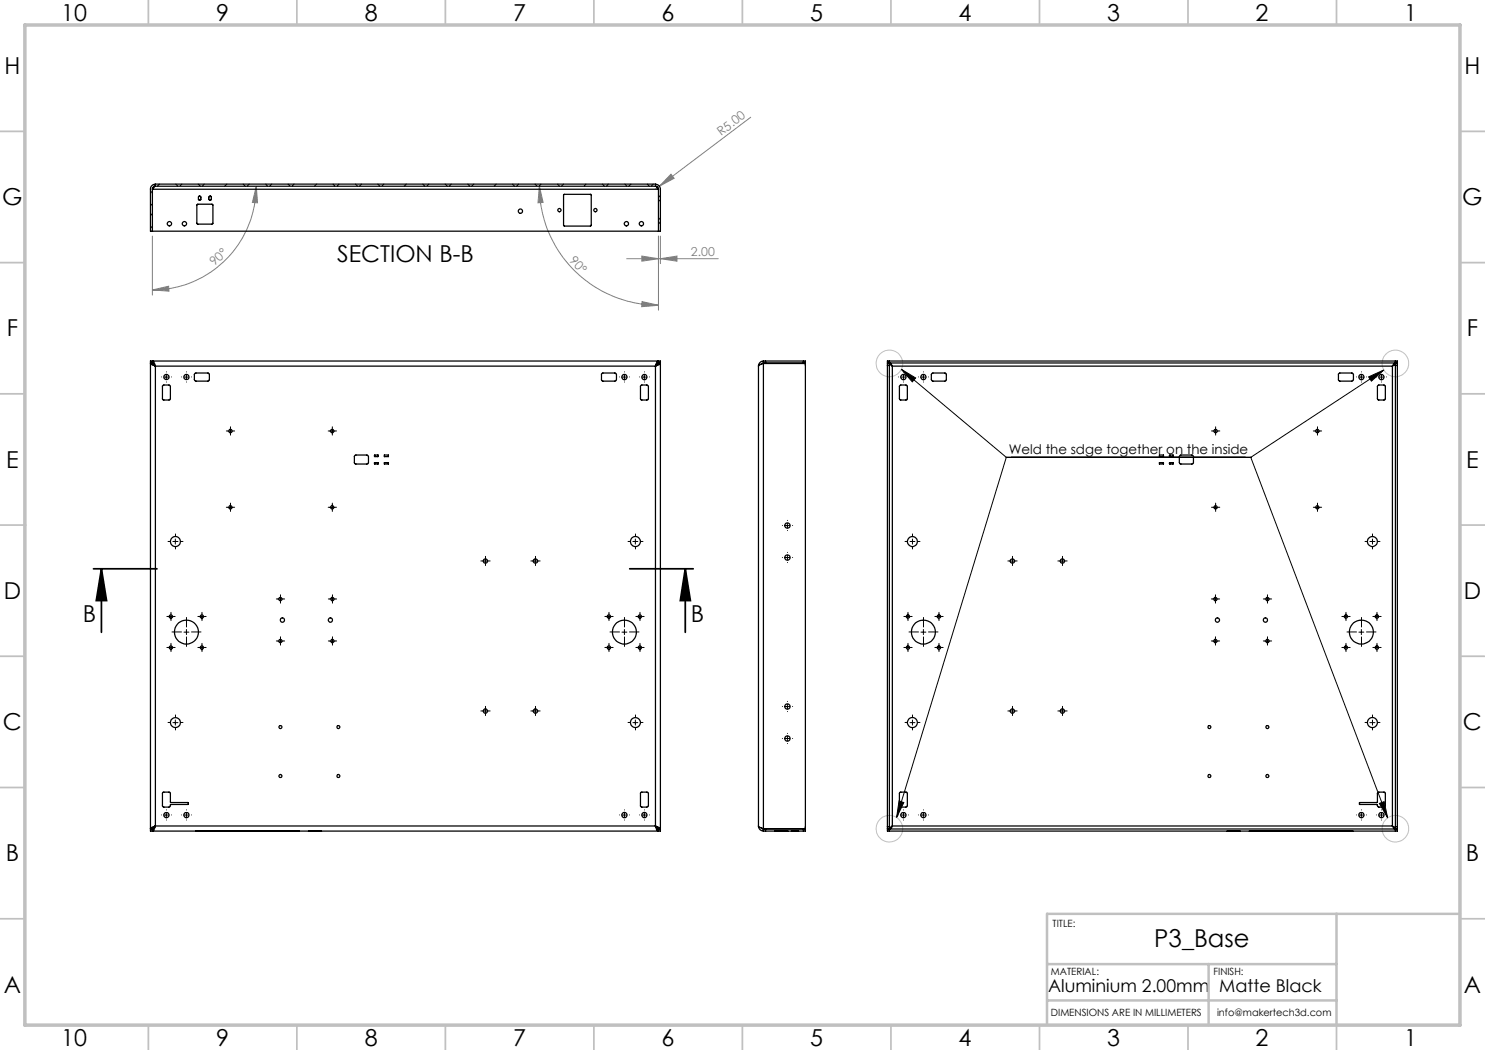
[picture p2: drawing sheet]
<svg xmlns="http://www.w3.org/2000/svg" width="297mm" height="210mm" viewBox="0 0 297 210" stroke-linecap="round" stroke-linejoin="round" font-family="sans-serif">
<g fill="none" stroke="#000" stroke-width=".2">
<path d="M32.8 75.4h1M33.3 74.9v1M36.8 75.4h1M37.3 74.9v1M124.4 75.4h1M124.9 74.9v1M128.4 75.4h1M128.9 74.9v1M180.2 75.4h1M180.3 73.9l21 17.6M180.3 73.9l2.8 1.7-.6 .8zM180.7 74.9v1"/>
<path d="M184.2 75.4h1M184.7 74.9v1M271.8 75.4h1M272.3 74.9v1M273.7 75.4l3.1-1.4-2.5 2.2zM275.8 75.4h1M276.3 74.9v1M276.8 74l-26.6 17.5M45.6 86.2h1M46.1 85.7v1M65.9 86.2h1.1M66.5 85.7v1"/>
<path d="M201.3 91.5h48.9M201.3 91.5l-22 72M242.6 86.2h1M243.1 85.7v1M250.2 91.5l27.3 72.1M263 86.2h1M263.5 85.7v1M34.6 108.3h1M35.1 107.8v1M45.6 101.5h1M46.1 101v1M55.6 119.8h1"/>
<path d="M56.1 119.3v1M65.9 101.5h1.1M66 119.8h1M66.5 101v1M66.5 119.3v1M96.6 112.2h1M97.1 111.7v1M106.6 112.2h1M107.1 111.7v1M126.6 108.3h1M127.1 107.8v1M157 111.5h1"/>
<path d="M157 105.1h1M157.5 104.6v1M157.5 111v1M182 108.3h1M182.5 107.8v1M202 112.2h1M202.5 111.7v1M212 112.2h1M212.5 111.7v1M242.6 119.8h1M242.6 101.5h1M243.1 119.3v1"/>
<path d="M243.1 101v1M253 119.8h1M253.5 119.3v1M263 101.5h1M263.5 101v1M274 108.3h1M274.5 107.8v1M33.7 123.3h1M33.7 129.5h1M34.2 122.8v1M34.2 129v1M36.8 126.4h1"/>
<path d="M37.3 125.9v1M39.9 123.3h1M39.9 129.5h1M40.4 122.8v1M40.4 129v1M55.6 128.2h1M56.1 127.7v1M66 128.2h1M66.5 127.7v1M121.3 123.3h1M121.3 129.5h1M121.8 122.8v1"/>
<path d="M121.8 129v1M124.4 126.4h1M124.9 125.9v1M127.5 123.3h1M127.5 129.5h1M128 122.8v1M128 129v1M181.1 123.3h1M181.1 129.5h1M181.6 122.8v1M181.6 129v1M184.2 126.4h1"/>
<path d="M184.7 125.9v1M187.3 123.3h1M187.3 129.5h1M187.8 122.8v1M187.8 129v1M242.6 128.2h1M243.1 127.7v1M253 128.2h1M253.5 127.7v1M268.7 123.3h1M268.7 129.5h1M269.2 122.8v1"/>
<path d="M269.2 129v1M271.8 126.4h1M272.3 125.9v1M274.9 123.3h1M274.9 129.5h1M275.4 122.8v1M275.4 129v1M34.6 144.5h1M35.1 144v1M96.6 142.2h1M97.1 141.7v1M106.6 142.2h1"/>
<path d="M107.1 141.7v1M126.6 144.5h1M127.1 144v1M157 147.7h1M157 141.3h1M157.5 140.8v1M157.5 147.2v1M182 144.5h1M182.5 144v1M202 142.2h1M202.5 141.7v1M212 142.2h1"/>
<path d="M212.5 141.7v1M274 144.5h1M274.5 144v1M32.8 163h1M33.3 162.5v1M36.8 163h1M37.3 162.5v1M124.4 163h1M124.9 162.5v1M128.4 163h1M128.9 162.5v1M179.8 160.2l1 .3-1.5 3z"/>
<path d="M180.2 163h1M180.7 162.5v1M184.2 163h1M184.7 162.5v1M271.8 163h1M272.3 162.5v1M275.8 163h1M275.9 160.7l.9-.4 .7 3.3zM276.3 162.5v1"/>
</g>
<path d="M18.7 113.8h12.7M20.3 113.8l1 6.3h-2zM20.3 113.8v12.7M125.9 113.8h12.7M137.1 113.8l1 6.3h-2zM137.1 113.8v12.7" fill="none" stroke="#000" stroke-width=".35"/>
<g fill="none" stroke="#c0c0c0" stroke-width=".2">
<circle cx="177.9" cy="72.7" r="2.66"/>
<circle cx="279.1" cy="72.7" r="2.66"/>
<circle cx="177.9" cy="165.7" r="2.66"/>
<circle cx="279.1" cy="165.7" r="2.66"/>
</g>
<g fill="none" stroke="#808080" stroke-width=".2">
<path d="M51.3 37.2l.2 3.4-1-.1zM51.3 37.2a20.8 20.8 0 0 1-20.8 20.8M107.9 37.2l.7 3.3-1 .1zM107.9 37.2a23.8 23.8 0 0 0 23.8 23.9M131.9 37.2l-.8 .6M134.2 34.8l.6 .9-2.9 1.5zM150.1 23.5l-18.2 13.7M30.5 58l3.2-.8 .1 1zM30.5 47.2v11.8M125.3 51.7h18.4M128.4 51.2l3.3 .5-3.3 .5zM131.7 47.2v14.8"/>
<path d="M132.1 51.7l3.3-.5v1zM132.1 47.2v5.5M128.4 60.3l3.3 .8-3.4 .2z"/>
</g>
<g fill="none" stroke="#000" stroke-width=".2" stroke-dasharray="15.2 1.3 1.3 1.3">
<path d="M32.3 75.4h.1M33.3 74.4h.1M33.3 76.4h.1M34.3 75.4h.1M36.3 75.4h.1M37.3 74.4h.1M37.3 76.4h.1M38.3 75.4h.1M123.9 75.4h.1M124.9 74.4h.1M124.9 76.4h.1M125.9 75.4h.1"/>
<path d="M127.9 75.4h.1M128.9 74.4h.1M128.9 76.4h.1M129.9 75.4h.1M179.7 75.4h.1M180.7 74.4h.1M180.7 76.4h.1M181.7 75.4h.1M183.7 75.4h.1M184.7 74.4h.1M184.7 76.4h.1M185.7 75.4h.1"/>
<path d="M271.3 75.4h.1M272.3 74.4h.1M272.3 76.4h.1M273.3 75.4h.1M275.3 75.4h.1M276.3 74.4h.1M276.3 76.4h.1M277.3 75.4h.1M45.6 86.2h-.3M46.1 85.7v-.3M46.1 86.7v.3M46.6 86.2h.3"/>
<path d="M66 86.2h-.4M66.5 85.7v-.3M66.5 86.7v.3M67 86.2h.3M242.6 86.2h-.3M243.1 85.7v-.3M243.1 86.7v.3M243.6 86.2h.4M263 86.2h-.3M263.5 85.7v-.3M263.5 86.7v.3M264 86.2h.3"/>
<path d="M34.1 108.3h-.5M35.1 107.3v-.5M35.1 109.3v.5M36.1 108.3h.5M45.6 101.5h-.3M46.1 101v-.4M46.1 102v.3M46.6 101.5h.3M55.6 119.8h-.3M56.1 119.3v-.3M56.6 119.8h.3M66 101.5h-.4"/>
<path d="M66 119.8h-.3M66.5 101v-.4M66.5 102v.3M66.5 119.3v-.3M67 101.5h.3M67 119.8h.3M96.6 112.2h-.4M97.1 111.7v-.4M97.1 112.7v.4M97.6 112.2h.4M106.6 112.2h-.4M107.1 111.7v-.4"/>
<path d="M107.1 112.7v.4M107.6 112.2h.4M126.1 108.3h-.5M127.1 107.3v-.5M127.1 109.3v.5M128.1 108.3h.5M156.5 111.5h.1M156.5 105.1h.1M157.5 110.5h.1M157.5 112.5h.1M157.5 104.1h.1M157.5 106.1h.1"/>
<path d="M158.5 111.5h.1M158.5 105.1h.1M181.5 108.3h-.5M182.5 107.3v-.5M182.5 109.3v.5M183.5 108.3h.5M202 112.2h-.4M202.5 111.7v-.4M202.5 112.7v.4M203 112.2h.4M212 112.2h-.4M212.5 111.7v-.4"/>
<path d="M212.5 112.7v.4M213 112.2h.4M242.6 119.8h-.3M242.6 101.5h-.3M243.1 119.3v-.3M243.1 101v-.4M243.1 102v.3M243.6 119.8h.3M243.6 101.5h.4M253 119.8h-.3M253.5 119.3v-.3M254 119.8h.3"/>
<path d="M263 101.5h-.3M263.5 101v-.4M263.5 102v.3M264 101.5h.3M273.5 108.3h-.5M274.5 107.3v-.5M274.5 109.3v.5M275.5 108.3h.5M33.7 129.5h-.3M33.7 123.3h-.3M34.2 129v-.3M34.2 130v.3"/>
<path d="M34.2 122.8v-.3M34.2 123.8v.3M34.7 129.5h.3M34.7 123.3h.3M36.3 126.4h-1.9M37.3 125.4v-1.9M37.3 127.4v1.9M38.3 126.4h1.9M39.9 123.3h-.3M39.9 129.5h-.3M40.4 122.8v-.3M40.4 123.8v.3"/>
<path d="M40.4 129v-.3M40.4 130v.3M40.9 123.3h.3M40.9 129.5h.3M55.6 128.2h-.3M56.1 127.7v-.3M56.1 128.7v.3M56.1 120.3v.3M56.6 128.2h.3M66 128.2h-.3M66.5 120.3v.3M66.5 127.7v-.3"/>
<path d="M66.5 128.7v.3M67 128.2h.3M121.3 129.5h-.3M121.3 123.3h-.3M121.8 129v-.3M121.8 130v.3M121.8 122.8v-.3M121.8 123.8v.3M122.3 129.5h.3M122.3 123.3h.3M123.9 126.4h-1.9M124.9 125.4v-1.9"/>
<path d="M124.9 127.4v1.9M125.9 126.4h1.9M127.5 123.3h-.3M127.5 129.5h-.3M128 122.8v-.3M128 123.8v.3M128 129v-.3M128 130v.3M128.5 123.3h.3M128.5 129.5h.3M181.1 123.3h-.3M181.1 129.5h-.3"/>
<path d="M181.6 122.8v-.3M181.6 123.8v.3M181.6 129v-.3M181.6 130v.3M182.1 123.3h.3M182.1 129.5h.3M183.7 126.4h-1.9M184.7 125.4v-1.9M184.7 127.4v1.9M185.7 126.4h1.9M187.3 129.5h-.3M187.3 123.3h-.3"/>
<path d="M187.8 129v-.3M187.8 130v.3M187.8 122.8v-.3M187.8 123.8v.3M188.3 129.5h.3M188.3 123.3h.3M242.6 128.2h-.3M243.1 120.3v.3M243.1 127.7v-.3M243.1 128.7v.3M243.6 128.2h.3M253 128.2h-.3"/>
<path d="M253.5 127.7v-.3M253.5 128.7v.3M253.5 120.3v.3M254 128.2h.3M268.7 123.3h-.3M268.7 129.5h-.3M269.2 122.8v-.3M269.2 123.8v.3M269.2 129v-.3M269.2 130v.3M269.7 123.3h.3M269.7 129.5h.3"/>
<path d="M271.3 126.4h-1.9M272.3 125.4v-1.9M272.3 127.4v1.9M273.3 126.4h1.9M274.9 129.5h-.3M274.9 123.3h-.3M275.4 129v-.3M275.4 130v.3M275.4 122.8v-.3M275.4 123.8v.3M275.9 129.5h.3M275.9 123.3h.3"/>
<path d="M34.1 144.5h-.5M35.1 143.5v-.5M35.1 145.5v.5M36.1 144.5h.5M96.6 142.2h-.4M97.1 141.7v-.4M97.1 142.7v.4M97.6 142.2h.4M106.6 142.2h-.4M107.1 141.7v-.4M107.1 142.7v.4M107.6 142.2h.4"/>
<path d="M126.1 144.5h-.5M127.1 143.5v-.5M127.1 145.5v.5M128.1 144.5h.5M156.5 147.7h.1M156.5 141.3h.1M157.5 146.7h.1M157.5 148.7h.1M157.5 140.3h.1M157.5 142.3h.1M158.5 147.7h.1M158.5 141.3h.1"/>
<path d="M181.5 144.5h-.5M182.5 143.5v-.5M182.5 145.5v.5M183.5 144.5h.5M202 142.2h-.4M202.5 141.7v-.4M202.5 142.7v.4M203 142.2h.4M212 142.2h-.4M212.5 141.7v-.4M212.5 142.7v.4M213 142.2h.4"/>
<path d="M273.5 144.5h-.5M274.5 143.5v-.5M274.5 145.5v.5M275.5 144.5h.5M32.3 163h.1M33.3 162h.1M33.3 164h.1M34.3 163h.1M36.3 163h.1M37.3 162h.1M37.3 164h.1M38.3 163h.1"/>
<path d="M123.9 163h.1M124.9 162h.1M124.9 164h.1M125.9 163h.1M127.9 163h.1M128.9 162h.1M128.9 164h.1M129.9 163h.1M179.7 163h.1M180.7 162h.1M180.7 164h.1M181.7 163h.1"/>
<path d="M183.7 163h.1M184.7 162h.1M184.7 164h.1M185.7 163h.1M271.3 163h.1M272.3 162h.1M272.3 164h.1M273.3 163h.1M275.3 163h.1M276.3 162h.1M276.3 164h.1M277.3 163h.1"/>
</g>
<g fill="none" stroke="#c0c0c0" stroke-width=".35">
<path d="M29.7 0v5M59.4 0v5M89.1 0v5M118.8 0v5M148.5 0v5M178.2 0v5M207.9 0v5M237.6 0v5M267.3 0v5M0 26.3h5M292 26.3h5M0 52.5h5"/>
<path d="M292 52.5h5M0 78.8h5M292 78.8h5M0 105h5M5 105h.1M292 105h.1M292 105h5M0 131.3h5M292 131.3h5M0 157.5h5M292 157.5h5M0 183.8h5"/>
<path d="M292 183.8h5M29.7 205v5M59.4 205v5M89.1 205v5M118.8 205v5M148.5 205h.1M148.5 205v5M178.2 205v5M207.9 205v5M237.6 205v5M267.3 205v5"/>
</g>
<path d="M209.4 192.8h57.9M241.7 192.8v12.2M267.3 182.8v22.2M292 182.8h-82.6v22.2M209.4 200.1h57.9" fill="none" stroke="#c0c0c0" stroke-width=".5"/>
<path d="M5 5h287v200h-287z" fill="none" stroke="#c0c0c0" stroke-width=".7"/>
<g fill="#000">
<path d="M180.3 73.9l2.8 1.7-.6 .8zM273.7 75.4l3.1-1.4-2.5 2.2zM179.8 160.2l1 .3-1.5 3zM275.9 160.7l.9-.4 .7 3.3z"/>
<path d="M137.1 113.8l1 6.3h-2zM20.3 113.8l1 6.3h-2z"/>
</g>
<g fill="#808080">
<path d="M134.2 34.8l.6 .9-2.9 1.5z"/>
<path d="M132.1 51.7l3.3-.5v1zM128.4 51.2l3.3 .5-3.3 .5z"/>
<path d="M30.5 58l3.2-.8 .1 1zM51.3 37.2l.2 3.4-1-.1z"/>
<path d="M107.9 37.2l.7 3.3-1 .1zM128.4 60.3l3.3 .8-3.4 .2z"/>
</g>
<g fill="none" stroke="#000" stroke-width=".25">
<path d="M30.4 37.1l.7-.3h100a1.02 1.02 0 0 1 1 1v8.4h-102v-8.6zM30.5 37.8v8.4M30.5 37.8h101.2M31.1 37.2a.6 .6 0 0 0-.6 .6M31.1 37.2l-.5 .6 .1-.4M31.1 37.2h100M39.7 39.3l.3-.1 .2 .2v.4a.25 .25 0 0 1-.3 .2 .25 .25 0 0 1-.2-.2zM41.9 39.3h.4l-.1 .7-.4-.1zM112.7 38.9h5.5l.1 6.2-.2 .1-5.4-.1zM131.1 37.2a.6 .6 0 0 1 .6 .6M131.1 37.2l.5 .6-.2-.4M131.7 37.8v8.4"/>
<path d="M39.4 40.9l3-.1 .2 .1-.1 3.9h-3.1zM30.1 72.7l1 .5M30.1 72.7h.4l.6 .5M30.1 72.7v93M30.5 72.2h-.4v.4h.4M30.5 72.2h101.2M30.5 72.6h.1M30.5 72.2v.4M30.6 72.6v-.4l.5 1M30.6 72.6l.5 .6M31.1 73.2h100M31.1 73.2v92"/>
<path d="M32.5 77.1l.2-.1h1.1l.2 .1 .1 2.7-.2 .2h-1.2l-.2-.2zM39.1 74.6h2.6l.2 .3-.1 1.2-.2 .1h-2.5l-.2-.2v-1.1zM120.4 74.7l2.6-.1 .3 .3v1.1l-.3 .2h-2.5l-.2-.2zM128.1 77.1l.2-.1h1.1l.2 .1 .1 2.7-.2 .2h-1.2l-.2-.2zM131.1 73.2v92M131.6 72.6v-.4l-.5 1M131.6 72.6l-.3 .2-.2 .4M131.6 72.6h.1M131.7 72.2h.4v.4h-.4M131.7 72.2v.4M132.1 72.7l-1 .5M132.1 72.7h-.4l-.6 .5"/>
<path d="M132.1 72.7v93M151.7 73.2v92M152.7 72.7h8.1l.3 .2v92.6l-.3 .2h-8.1M152.7 72.6h.4M152.7 72.2h.4M152.7 72.7l-.8 .3-.2 .2M152.7 72.6l-.5 .2M152.7 72.2a1.02 1.02 0 0 0-1 1M152.7 72.2v.4M152.7 72.7v93M153.1 72.2h7.6M153.1 72.6h7.6"/>
<path d="M153.1 72.2v.4M160.7 72.2h.4v.4h-.4M160.7 72.2v.4M177.5 73.1h.4M177.5 73.1v92.2M177.9 72.7v.4M177.9 72.7h-.4v.4M177.9 72.2h-.4v.4h.4M177.9 72.7l.6 .5M177.9 72.2h101.2M177.9 72.6h101.2M177.9 72.2v.4"/>
<path d="M177.9 73.1v92.2M177.9 72.6l.3 .2 .3 .4M178.5 73.2h100M178.5 73.2v92M179.9 77.1l.2-.1h1.1l.3 .2v2.6l-.2 .2h-1.2l-.2-.1zM186.3 74.8l.2-.2h2.6l.2 .2v1.2l-.3 .2h-2.5l-.2-.3zM267.7 74.8l.2-.2h2.5l.3 .3v1.1l-.3 .2h-2.5l-.2-.2zM275.6 77.1l1.2-.1 .3 .2v2.6l-.2 .2h-1.2l-.2-.1zM278.5 73.2v92M279 72.6l-.5 .6M279.1 72.2h.4v.4h-.4M279.1 72.7v.4"/>
<path d="M279.1 72.7h.4v.4M279.1 72.7l-.6 .5M279.1 72.2v.4M279.1 73.1v92.2M279.1 73.1h.4M279.5 73.1v92.2M71 91.1l2.4-.1 .3 .3v1.3l-.3 .2h-2.4l-.1-.2v-1.3zM74.9 92.5h.7l.1 .3h-.8zM74.9 91h.7l.1 .3h-.7zM76.9 92.5h.8v.3h-.8zM76.9 91h.8v.3h-.8zM231.9 92.5h.8v.3h-.8z"/>
<path d="M231.9 91h.8v.3h-.8zM233.9 92.5h.8v.3h-.8zM233.9 91h.7l.1 .3h-.7zM236 91.1l.1-.1h2.4l.2 .3v1.3l-.3 .2h-2.4l-.1-.3zM32.5 158.5l.2-.1 1.3 .1 .1 2h3.5l.1 .4h-3.5l-.2 .4-.2 .1h-1.1l-.2-.2zM128.2 158.5l1.3-.1 .1 .1 .1 2.7-.2 .2h-1.1l-.3-.2zM179.9 158.5l1.4-.1 .2 .2v2.6l-.2 .2h-1.1l-.3-.1zM30.5 165.8h-.4v.4h.4M30.5 166.2h101.2M30.5 165.8h.1M30.5 165.8v.4M31.1 165.2l-.3 .8-.2 .2v-.4"/>
<path d="M31.1 165.2l-1 .5M31.1 165.2l-.6 .5h-.4M31.1 165.2l-.3 .5-.2 .1M31.1 165.2h100M39.2 166.2h.1M40.7 166.2h.1M40.7 166.2h.5M41.2 166.2h.1M41.2 166.2h.2M41.4 166.2h.1M41.5 166.2h.2M41.7 166.2h.1"/>
<path d="M43.3 166.2h.1M43.3 166.2h.4M43.7 166.2h.1M43.7 166.2h.2M43.9 166.2h.1M44 166.2h.1M44.1 166.2h.1M44.1 166.2h1.2M45.3 166.2h.1M45.3 166.2h1.3M46.6 166.2h.1M46.8 166.2h.1"/>
<path d="M46.8 166.2h.6M47.4 166.2h.1M49.2 166.2h.1M49.4 166.2h.1M49.4 166.2h1.2M50.6 166.2h.1M50.6 166.2h1.2M51.8 166.2h.1M52.1 166.2h.1M53.6 166.2h.1M53.6 166.2h.4M54 166.2h.1"/>
<path d="M54 166.2h.2M54.2 166.2h.1M54.6 166.2h1.2M54.6 166.2h.1M55.8 166.2h.1M57 166.2h.1M57.3 166.2h.7M57.3 166.2h.1M58 166.2h.1M59.7 166.2h.1M61.7 166.2h.1M63.4 166.2h.1"/>
<path d="M63.4 166.2h.7M64.1 166.2h.1M131.1 165.2l1 .5M131.1 165.2l.6 .5h.4M131.1 165.2l.2 .7 .3 .3v-.4M131.1 165.2l.2 .4 .3 .2M131.6 165.8h.1M131.7 165.8h.4v.4h-.4M131.7 165.8v.4M151.7 165.2l.3 .3 .7 .2M151.7 165.2a1.02 1.02 0 0 0 1 1M152.2 165.6l.5 .2"/>
<path d="M152.7 165.8h.4M152.7 166.2h.4M152.7 165.8v.4M153.1 166.2h7.6M153.1 165.8h7.6M153.1 165.8v.4M155 166.2h.1M155 166.2h.7M155.7 166.2h.1M155.8 166.2h.1M155.8 166.2h.4M156.2 166.2h.1"/>
<path d="M156.2 166.2h.5M156.7 166.2h.1M156.7 166.2h.7M157.4 166.2h.1M158.3 166.2h.1M158.4 166.2h.1M158.4 166.2h.2M158.6 166.2h.1M158.6 166.2h.3M158.9 166.2h.1M159.3 166.2h.1M159.5 166.2h.1"/>
<path d="M160.7 165.8h.4v.4h-.4M160.7 165.8v.4M177.5 165.3v.4h.4M177.5 165.3h.4M177.9 165.8h-.4v.4h.4M177.9 165.3v.4M177.9 166.2h101.2M177.9 165.8h101.2M177.9 165.8v.4M178.5 165.2l-.2 .4-.4 .2M178.5 165.2l-.6 .5M178.5 165.2h100"/>
<path d="M245.5 166.2h.1M245.5 166.2h.7M246.2 166.2h.1M247.9 166.2h.1M249.9 166.2h.1M251.6 166.2h.1M251.6 166.2h.6M252.2 166.2h.1M252.6 166.2h.1M253.8 166.2h.1M253.8 166.2h1.2M255 166.2h.1"/>
<path d="M255.3 166.2h.1M255.8 166.2h.1M256 166.2h.1M256.3 166.2h.1M256.3 166.2h.3M256.6 166.2h.1M257.1 166.2h.1M257.5 166.2h.1M257.7 166.2h.1M257.7 166.2h1.1M258.8 166.2h.1M259 166.2h.1"/>
<path d="M259.2 166.2h.1M259.3 166.2h.1M259.3 166.2h.2M259.5 166.2h.1M259.7 166.2h.1M259.9 166.2h.1M259.9 166.2h.2M260.1 166.2h.1M260.9 166.2h.3M260.9 166.2h.1M261.2 166.2h.1M261.4 166.2h.1"/>
<path d="M261.9 166.2h.1M262.1 166.2h.1M262.6 166.2h.1M262.7 166.2h.1M262.8 166.2h.1M263 166.2h.1M263.8 166.2h.1M264 166.2h.1M264.1 166.2h.1M264.4 166.2h.1M264.5 166.2h.1M264.8 166.2h.1"/>
<path d="M264.9 166.2h.1M265 166.2h.1M265 166.2h.2M265.2 166.2h.1M265.4 166.2h.1M265.6 166.2h.1M265.7 166.2h.1M265.8 166.2h.1M265.8 166.2h.2M266 166.2h.1M266.1 166.2h.1M266.6 166.2h.1"/>
<path d="M266.8 166.2h.1M267 166.2h.1M267.4 166.2h.1M267.9 166.2h.1M268 166.2h.1M268 166.2h.5M268.2 166.2h.3M268.5 166.2h.1M269 166.2h.1M269.2 166.2h.1M269.2 166.2h.4M269.6 166.2h.1"/>
<path d="M270.4 166.2h.1M271.9 160.5h3.5l.1-2 1.4-.1 .2 .2v2.6l-.2 .2h-1.1l-.3-.1-.1-.4h-3.5zM278.5 165.2l.6 .5M278.5 165.2l.3 .5 .2 .1M279.1 165.3v.4M279.1 165.8h.4v.4h-.4M279.1 165.8v.4M279.1 165.3h.4M279.5 165.3v.4h-.4"/>
<circle cx="33.9" cy="44.7" r=".43"/>
<circle cx="36.9" cy="44.7" r=".43"/>
<circle cx="104.1" cy="42.2" r=".43"/>
<circle cx="111.9" cy="42" r=".33"/>
<circle cx="119.1" cy="42" r=".33"/>
<circle cx="125.3" cy="44.7" r=".43"/>
<circle cx="128.3" cy="44.7" r=".43"/>
<circle cx="33.3" cy="75.4" r=".52"/>
<circle cx="37.3" cy="75.4" r=".52"/>
<circle cx="124.9" cy="75.4" r=".52"/>
<circle cx="128.9" cy="75.4" r=".51"/>
<circle cx="180.7" cy="75.4" r=".52"/>
<circle cx="184.7" cy="75.4" r=".52"/>
<circle cx="272.3" cy="75.4" r=".52"/>
<circle cx="276.3" cy="75.4" r=".52"/>
<circle cx="46.1" cy="86.2" r=".33"/>
<circle cx="66.4" cy="86.2" r=".33"/>
<circle cx="243.1" cy="86.2" r=".33"/>
<circle cx="263.5" cy="86.2" r=".33"/>
<circle cx="35.1" cy="108.3" r="1"/>
<circle cx="46.1" cy="101.5" r=".33"/>
<circle cx="56.1" cy="119.8" r=".33"/>
<circle cx="66.4" cy="101.5" r=".33"/>
<circle cx="66.5" cy="119.8" r=".33"/>
<circle cx="97.1" cy="112.2" r=".42"/>
<circle cx="107.1" cy="112.2" r=".43"/>
<circle cx="127.1" cy="108.3" r="1"/>
<circle cx="157.5" cy="105.1" r=".52"/>
<circle cx="157.5" cy="111.5" r=".54"/>
<circle cx="182.5" cy="108.3" r=".99"/>
<circle cx="202.5" cy="112.2" r=".43"/>
<circle cx="212.5" cy="112.2" r=".43"/>
<circle cx="243.1" cy="119.8" r=".33"/>
<circle cx="243.1" cy="101.5" r=".33"/>
<circle cx="253.5" cy="119.8" r=".33"/>
<circle cx="263.5" cy="101.5" r=".33"/>
<circle cx="274.5" cy="108.3" r="1"/>
<circle cx="34.2" cy="129.5" r=".34"/>
<circle cx="34.2" cy="123.3" r=".34"/>
<circle cx="37.3" cy="126.4" r="2.4"/>
<circle cx="40.4" cy="129.5" r=".33"/>
<circle cx="40.4" cy="123.3" r=".33"/>
<circle cx="56.1" cy="128.2" r=".33"/>
<circle cx="56.5" cy="124" r=".43"/>
<circle cx="66.1" cy="124" r=".43"/>
<circle cx="66.5" cy="128.2" r=".33"/>
<circle cx="121.8" cy="129.5" r=".34"/>
<circle cx="121.8" cy="123.3" r=".34"/>
<circle cx="124.9" cy="126.4" r="2.4"/>
<circle cx="128" cy="129.5" r=".33"/>
<circle cx="128" cy="123.3" r=".33"/>
<circle cx="181.6" cy="123.3" r=".33"/>
<circle cx="181.6" cy="129.5" r=".33"/>
<circle cx="184.7" cy="126.4" r="2.4"/>
<circle cx="187.8" cy="123.3" r=".34"/>
<circle cx="187.8" cy="129.5" r=".34"/>
<circle cx="243.1" cy="128.2" r=".33"/>
<circle cx="243.5" cy="124" r=".42"/>
<circle cx="253.1" cy="124" r=".43"/>
<circle cx="253.5" cy="128.2" r=".33"/>
<circle cx="269.2" cy="129.5" r=".33"/>
<circle cx="269.2" cy="123.3" r=".33"/>
<circle cx="272.3" cy="126.4" r="2.4"/>
<circle cx="275.4" cy="123.3" r=".34"/>
<circle cx="275.4" cy="129.5" r=".34"/>
<circle cx="35.1" cy="144.5" r="1"/>
<circle cx="56.1" cy="145.4" r=".29"/>
<circle cx="56.1" cy="155.2" r=".31"/>
<circle cx="67.7" cy="145.4" r=".28"/>
<circle cx="67.7" cy="155.2" r=".3"/>
<circle cx="97.1" cy="142.2" r=".42"/>
<circle cx="107.1" cy="142.2" r=".43"/>
<circle cx="127.1" cy="144.5" r="1"/>
<circle cx="157.5" cy="141.3" r=".52"/>
<circle cx="157.5" cy="147.7" r=".54"/>
<circle cx="182.5" cy="144.5" r=".99"/>
<circle cx="202.5" cy="142.2" r=".43"/>
<circle cx="212.5" cy="142.2" r=".43"/>
<circle cx="241.9" cy="145.4" r=".28"/>
<circle cx="241.9" cy="155.2" r=".3"/>
<circle cx="253.5" cy="145.4" r=".29"/>
<circle cx="253.5" cy="155.2" r=".31"/>
<circle cx="274.5" cy="144.5" r="1"/>
<circle cx="33.3" cy="163" r=".52"/>
<circle cx="37.3" cy="163" r=".52"/>
<circle cx="124.9" cy="163" r=".52"/>
<circle cx="128.9" cy="163" r=".52"/>
<circle cx="180.7" cy="163" r=".52"/>
<circle cx="184.7" cy="163" r=".52"/>
<circle cx="272.3" cy="163" r=".52"/>
<circle cx="276.3" cy="163" r=".52"/>
</g>
<g fill="none" stroke="#000" stroke-width=".2">
<path d="M30.5 38.2l-.4 .4M30.7 36.9l.4 .3M31.9 36.8l-.4 .4M35.2 36.8l.4 .4M36.4 36.8l-.4 .4M39.7 36.8l.4 .4M40.9 36.8l-.4 .4M45.4 36.8l-.5 .4M48.6 36.8l.4 .4M49.8 36.8l-.4 .4M53.1 36.8l.4 .4M54.3 36.8l-.4 .4"/>
<path d="M57.6 36.8l.4 .4M58.8 36.8l-.4 .4M63.3 36.8l-.4 .4M66.6 36.8l.4 .4M67.8 36.8l-.4 .4M71.1 36.8l.4 .4M72.3 36.8l-.4 .4M75.6 36.8l.4 .4M76.8 36.8l-.4 .4M81.3 36.8l-.4 .4M84.6 36.8l.3 .4M85.8 36.8l-.4 .4"/>
<path d="M89 36.8l.5 .4M90.2 36.8l-.3 .4M93.6 36.8l.3 .4M94.8 36.8l-.5 .4M99.2 36.8l-.4 .4M102.5 36.8l.4 .4M103.7 36.8l-.4 .4M107 36.8l.4 .4M108.2 36.8l-.4 .4M111.5 36.8l.4 .4M112.7 36.8l-.4 .4M117.2 36.8l-.4 .4"/>
<path d="M120.5 36.8l.4 .4M121.7 36.8l-.4 .4M125 36.8l.4 .4M126.2 36.8l-.4 .4M129.5 36.8l.4 .4M130.7 36.8l-.5 .4M131.7 39l.4 .5M132.1 39.9l-.4 .4M30.1 40.7l.4 .4M30.2 45.3l.3 .3M30.5 42.7l-.4 .4M131.7 43.6l.4 .3"/>
<path d="M132.1 44.4l-.4 .4"/>
</g>
<text font-size="4.9" x="230.9" y="189.4">P3_Base</text>
<g font-size="4.7">
<text x="12.2" y="4.2">10</text>
<text x="43.2" y="4.2">9</text>
<text x="72.9" y="4.2">8</text>
<text x="102.6" y="4.2">7</text>
<text x="132.3" y="4.2">6</text>
<text x="162" y="4.2">5</text>
<text x="191.7" y="4.2">4</text>
<text x="221.4" y="4.2">3</text>
<text x="251.1" y="4.2">2</text>
<text x="280.8" y="4.2">1</text>
<text x=".9" y="14.8">H</text>
<text x="292.9" y="14.8">H</text>
<text x=".5" y="41">G</text>
<text x="292.4" y="41">G</text>
<text x="67.4" y="52.4">SECTION B-B</text>
<text x="1.4" y="67.3">F</text>
<text x="293.4" y="67.3">F</text>
<text x="1.2" y="93.5">E</text>
<text x="293.2" y="93.5">E</text>
<text x=".8" y="119.8">D</text>
<text x="292.8" y="119.8">D</text>
<text x="16.5" y="124.4">B</text>
<text x="138.2" y="124.4">B</text>
<text x=".6" y="146">C</text>
<text x="292.6" y="146">C</text>
<text x="1.2" y="172.3">B</text>
<text x="293.2" y="172.3">B</text>
<text x=".8" y="198.5">A</text>
<text x="292.8" y="198.5">A</text>
<text x="12.2" y="209.2">10</text>
<text x="43.2" y="209.2">9</text>
<text x="72.9" y="209.2">8</text>
<text x="102.6" y="209.2">7</text>
<text x="132.3" y="209.2">6</text>
<text x="162" y="209.2">5</text>
<text x="191.7" y="209.2">4</text>
<text x="221.4" y="209.2">3</text>
<text x="251.1" y="209.2">2</text>
<text x="280.8" y="209.2">1</text>
</g>
<g font-size="3.5">
<text x="209.6" y="198.3">Aluminium 2.00mm</text>
<text x="243.9" y="198.3">Matte Black</text>
</g>
<text font-size="2.7" x="201.8" y="90.8">Weld the sdge together on the inside</text>
<g font-size="2.5" fill="#808080">
<text x="144.3" y="27.2" transform="rotate(-37 144.3 27.2)">R5.00</text>
<text x="42.9" y="53.3" transform="rotate(-43 42.9 53.3)">90°</text>
<text x="113.8" y="52.2" transform="rotate(46 113.8 52.2)">90°</text>
<text x="138.2" y="51.2">2.00</text>
</g>
<g font-size="2">
<text x="210.5" y="185.4">TITLE:</text>
<text x="210.2" y="195">MATERIAL:</text>
<text x="242.7" y="195">FINISH:</text>
<text x="210.2" y="203.2">DIMENSIONS ARE IN MILLIMETERS</text>
<text x="243.4" y="203.2">info@makertech3d.com</text>
</g>
</svg>
